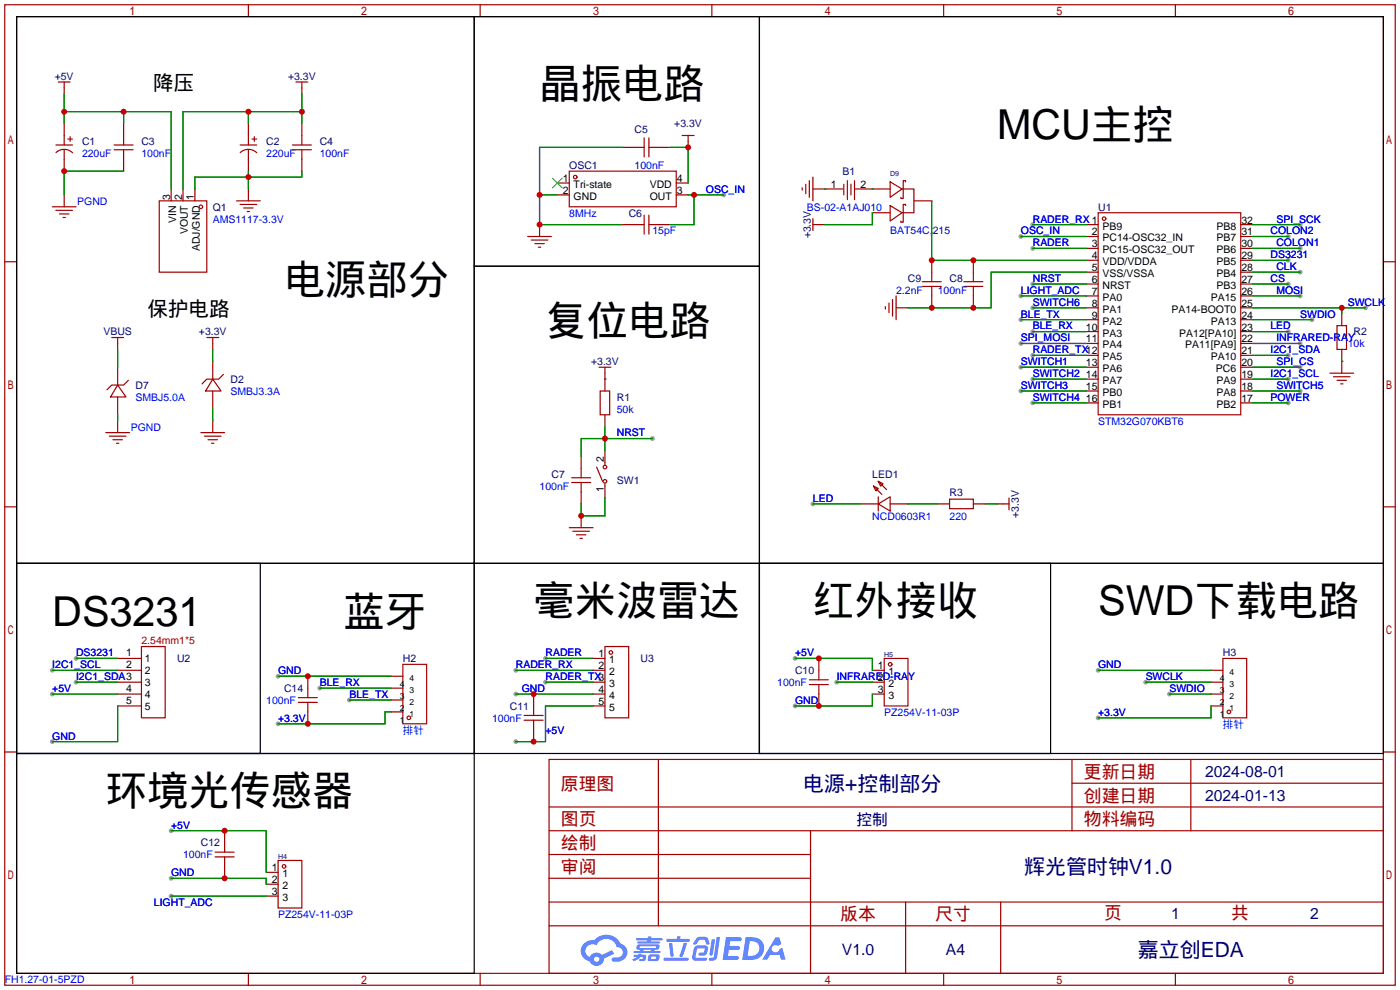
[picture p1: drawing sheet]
<svg xmlns="http://www.w3.org/2000/svg" width="299mm" height="212mm" viewBox="0 0 299 212" stroke-linecap="round" stroke-linejoin="round" font-family="sans-serif">
<g fill="#999">
<circle cx="291.8" cy="65.8" r=".51"/>
<circle cx="280.4" cy="68.3" r=".51"/>
<circle cx="275.3" cy="70.9" r=".51"/>
<circle cx="275.3" cy="75.9" r=".51"/>
<circle cx="275.3" cy="81" r=".51"/>
<circle cx="275.3" cy="86.1" r=".51"/>
<circle cx="277.9" cy="73.4" r=".51"/>
<circle cx="277.9" cy="78.5" r=".51"/>
<circle cx="277.9" cy="83.6" r=".51"/>
<circle cx="277.9" cy="63.2" r=".51"/>
<circle cx="275.3" cy="60.7" r=".51"/>
<circle cx="277.9" cy="58.2" r=".51"/>
<circle cx="275.3" cy="55.6" r=".51"/>
<circle cx="277.9" cy="53.1" r=".51"/>
<circle cx="275.3" cy="50.5" r=".51"/>
<circle cx="277.9" cy="48" r=".51"/>
<circle cx="220.7" cy="86.1" r=".51"/>
<circle cx="220.7" cy="81" r=".51"/>
<circle cx="218.2" cy="83.6" r=".51"/>
<circle cx="218.2" cy="78.5" r=".51"/>
<circle cx="220.7" cy="75.9" r=".51"/>
<circle cx="218.2" cy="73.4" r=".51"/>
<circle cx="220.7" cy="70.9" r=".51"/>
<circle cx="218.2" cy="68.3" r=".51"/>
<circle cx="220.7" cy="48" r=".51"/>
<circle cx="218.2" cy="50.5" r=".51"/>
<circle cx="154.7" cy="41.7" r=".51"/>
<circle cx="139.4" cy="93.7" r=".51"/>
<circle cx="220.7" cy="60.7" r=".51"/>
<circle cx="173.7" cy="107.7" r=".51"/>
<circle cx="16.3" cy="140.7" r=".51"/>
<circle cx="11.2" cy="143.3" r=".51"/>
<circle cx="16.3" cy="145.8" r=".51"/>
<circle cx="11.2" cy="148.3" r=".51"/>
<circle cx="11.2" cy="158.5" r=".51"/>
<circle cx="59.4" cy="144.5" r=".51"/>
<circle cx="68.3" cy="147.1" r=".51"/>
<circle cx="74.7" cy="149.6" r=".51"/>
<circle cx="59.4" cy="154.7" r=".51"/>
<circle cx="116.6" cy="140.7" r=".51"/>
<circle cx="110.2" cy="143.3" r=".51"/>
<circle cx="116.6" cy="145.8" r=".51"/>
<circle cx="110.2" cy="148.3" r=".51"/>
<circle cx="110.2" cy="158.5" r=".51"/>
<circle cx="234.7" cy="143.3" r=".51"/>
<circle cx="244.9" cy="145.8" r=".51"/>
<circle cx="249.9" cy="148.3" r=".51"/>
<circle cx="234.7" cy="153.4" r=".51"/>
<circle cx="220.7" cy="65.8" r=".51"/>
<circle cx="218.2" cy="63.2" r=".51"/>
<circle cx="220.7" cy="53.1" r=".51"/>
<circle cx="178.8" cy="145.8" r=".51"/>
<circle cx="169.9" cy="140.7" r=".51"/>
<circle cx="169.9" cy="150.9" r=".51"/>
<circle cx="36.6" cy="177.5" r=".51"/>
<circle cx="36.6" cy="191.5" r=".51"/>
<circle cx="36.6" cy="187.7" r=".51"/>
</g>
<g fill="none" stroke="#a10000" stroke-width=".25">
<path d="M1 1h297.2v209.6h-297.2zM3.6 3.6h292.1v204.4h-292.1zM53.1 1v2.6M102.6 1v2.6M152.1 1v2.6M201.7 1v2.6M251.2 1v2.6M1 55.9h2.6M295.7 55.9h2.5M1 108.3h2.6M295.7 108.3h2.5M1 160.7h2.6"/>
<path d="M117.3 162.3h178.4v45.7h-178.4zM117.3 177.5h178.4M117.3 172.5h178.4M140.7 162.3v35.6M173.2 177.5v30.5M229.1 162.3v15.2M229.1 167.4h66.6M254.5 162.3v15.2M295.7 160.7h2.5M117.3 182.6h55.9M117.3 197.9h178.4M117.3 192.8h178.4"/>
<path d="M117.3 187.7h55.9M193.5 192.8v15.2M213.9 192.8v15.2M53.1 208v2.6M102.6 208v2.6M152.1 208v2.6M201.7 208v2.6M251.2 208v2.6"/>
</g>
<g fill="#5487ff">
<path d="M155.2 200.3h2.6a.48 .48 0 0 1 .7 .4 .48 .48 0 0 1-.6 .4h-1.8l-.2 1.1h1.9a.43 .43 0 0 1 .4 .4 .43 .43 0 0 1-.5 .4h-1.9l-.2 1.3h1.7a.45 .45 0 0 1 .5 .2 .45 .45 0 0 1-.1 .6h-3.3z"/>
<path d="M165.7 200.3h.9l.4 1.5-.8 .3a.84 .84 0 0 0-1.2 .3 .84 .84 0 0 0 .4 1.1 .84 .84 0 0 0 1.1-.4l.1-.2 .6-.3 .7 2.5h-1l-.2-1h-2.1l-.6 1h-1.1z"/>
<path d="M152.1 200.8h.7l-.5 3.1a.36 .36 0 0 1-.3 .3 .36 .36 0 0 1-.4-.3z"/>
<path d="M153.2 200.2h.7l-.6 4.3a1.13 1.13 0 0 1-1.8 .6l.2-.4h.7l.2-.2z"/>
<path d="M148.9 200.6l.6-.4h1a.77 .77 0 0 1 .9 .5l.3 1-.2 .2h-.5l-.3-.9-.2-.2-1 .1-.7 1-.6-.1-.1-.2z"/>
<path d="M148.4 202.4l.6-.3h1.7a.81 .81 0 0 1 .7 .5 .81 .81 0 0 1-.2 .8 .81 .81 0 0 1-.9 .8h-.7a.32 .32 0 0 1-.3-.3 .32 .32 0 0 1 .4-.3h.7l.2-.9-1.6 .1-.4 1.8 2.2 .1a.32 .32 0 0 1 .3 .4 .32 .32 0 0 1-.4 .2h-2.2l-.5-.3-.1-.5z"/>
<path d="M141.9 204.7h5a.33 .33 0 0 1 .3 .3 .33 .33 0 0 1-.3 .3h-4.9l-.2-.1z"/>
<path d="M146.1 201.5h.8l-.7 2a.98 .98 0 0 1-.7 1.1l-.3-.3z"/>
<path d="M143 201.6h.7l.3 2.5a.34 .34 0 0 1-.3 .4 .34 .34 0 0 1-.4-.3z"/>
<path d="M142.5 200.7h2.1l.3-.6h.6l-.1 .6h1.7a.32 .32 0 0 1 .4 .3 .32 .32 0 0 1-.4 .3h-4.5l-.2-.2z"/>
<path d="M135.5 204.1h.9l.1-.3h.6v.3h.8a.82 .82 0 0 1-.5 1.3h-.8v-.4l.7-.1 .1-.3a.68 .68 0 0 0-1 .4l-1.1 .4-.1-.4 .9-.5h-.7z"/>
<path d="M136 200.5h2.4l.1-.3h.7v.3h2.2l.2 .3-.2 .2h-2.3v.2h1.8l.2 .3-.2 .1h-4.5l-.1-.4h2l.1-.2h-2.3l-.1-.2z"/>
<path d="M159.4 200.3l-.8 4.9h1.7a2.5 2.5 0 0 0 3-2.5 2.5 2.5 0 0 0-3.1-2.4zM160.3 201.1a1.61 1.61 0 0 1 2 1.5 1.61 1.61 0 0 1-1.8 1.7h-.7z"/>
<path d="M136.2 202a.55 .55 0 0 0-.2 .8 .55 .55 0 0 0 .7 .2l.1 .3h-1.3v.3l5.4 .1 .3-.2-.2-.2h-1.2l.2-.3a.7 .7 0 0 0 .8-.3 .7 .7 0 0 0 0-.8l-4.2-.1zM136.8 202.3l3.3-.1 .1 .1-.2 .3h-3.2zM137.5 203h1.7l-.2 .3h-1.4z"/>
<path d="M138.6 204.2a1.05 1.05 0 0 0 0 1.2 2.91 2.91 0 0 0 2.2-.2 .98 .98 0 0 0 0-1.2h-1.6zM139.2 204.5l.9-.1 .1 .4-.2 .2-.8-.1z"/>
<path d="M124.9 201.6a2.23 2.23 0 0 0-.7 2.3 2.23 2.23 0 0 0 1.8 1.6 1.58 1.58 0 0 0 1.8 .9 1.58 1.58 0 0 0 1.3-1.5l2.2-1.1-.5-.7-2.1 1a1.65 1.65 0 0 0-2.7 .4 1.45 1.45 0 0 1-.8-1.9 1.45 1.45 0 0 1 2-.7l.3 .1a2.3 2.3 0 0 1 2.3-1.3 2.3 2.3 0 0 1 2 1.7 1.12 1.12 0 0 1 1.3 1 1.12 1.12 0 0 1-1.1 1.2h-.7a.45 .45 0 0 0-.6 .4 .45 .45 0 0 0 .5 .5 2.21 2.21 0 0 0 2.2-.5 2.21 2.21 0 0 0 .5-2.3 2.13 2.13 0 0 0-1.3-1.1 3.3 3.3 0 0 0-5.6-.7l-1.1 .1zM127 205a.57 .57 0 0 1 1.1 0 .57 .57 0 0 1-1.1 0z"/>
</g>
<path d="M3.6 3.6h97.7v116.8h-97.7zM101.3 3.6h61v53.3h-61zM162.3 3.6h133.4v116.8h-133.4zM101.3 56.9h61v63.5h-61zM3.6 120.4h97.7v40.6h-97.7zM3.6 120.4h52v40.6h-52zM101.3 120.4h61v40.6h-61zM162.3 120.4h133.4v40.6h-133.4zM162.3 120.4h62.2v40.6h-62.2zM3.6 161h97.7v47h-97.7z" fill="none" stroke="#000" stroke-width=".25"/>
<g fill="none" stroke="#a10000" stroke-width=".25">
<path d="M12.4 17.5h2.6M13.7 17.5v2.6M63.2 17.5h2.6M64.5 17.5v2.6M11.9 31h3.6M12 32.6a2.54 2.54 0 0 1 3.5 0M13.7 26.4v4.6M13.7 32v4.6M14.5 29.7h1M15 29.2v1M24.4 31h4M24.4 32h4"/>
<path d="M26.4 26.4v4.6M26.4 32v4.6M51.3 31h3.6M51.3 32.6a2.54 2.54 0 0 1 3.6 0M53.1 26.4v4.6M53.1 32v4.6M53.8 29.7h1.1M54.4 29.2v1M62.5 31h4M62.5 32h4M64.5 26.4v4.6M64.5 32v4.6"/>
<path d="M119.1 39.1h2.6M121.7 36.6h22.8v7.6h-22.8zM133.1 31.5h4.6M137.7 29.5v4M138.7 29.5v4M138.7 31.5h4.6M144.5 39.1h2.6M145.8 29h2.5M147.1 29v2.5M172.2 39.4v2M173 38.6v3.6M173.7 37.8v5.1"/>
<path d="M180.3 39.4v2.3M181.1 38.6v4.1M181.9 39.4v2.3M182.6 38.6v4.1M190.2 38.9l2.6 1.5-2.6 1.8zM193.5 38.9v-.3h-.5v3.8h-.5v-.2M11.2 44.2h5.1M11.9 45h3.6M12.7 45.7h2M13.5 46.5h.5M13.7 41.7v2.5M34 42.9h10.2v15.3h-10.2z"/>
<path d="M36.6 40.4v2.5M39.1 40.4v2.5M41.7 40.4v2.5M50.5 42.9h5.1M51.3 43.7h3.6M52.1 44.4h2M52.8 45.2h.5M53.1 40.4v2.5M112.8 50.5h5.1M113.5 51.3h3.6M114.3 52.1h2M115.1 52.8h.5"/>
<path d="M115.3 48v2.5M119.1 41.7h2.6M133.1 48h4.6M137.7 46v4M138.7 48h4.6M138.7 46v4M144.5 41.7h2.6M171.4 40.1v.5M173.7 48h2.6M173.7 46.7v2.6M173.7 40.4h6.4M182.6 40.4h7.6"/>
<path d="M186.4 45.5h3.8M190.2 43.9l2.6 1.6-2.6 1.7zM192.8 40.4h2.5v5.1h-2.5M193.5 43.9v-.2h-.5v3.8h-.5v-.3M195.3 42.9h3.8M199.1 55.6v4.6M208 55.6v4.6M232.2 48h2.5M232.2 50.5h2.5M232.2 53.1h2.5M232.2 55.6h2.5M232.2 58.2h2.5"/>
<path d="M234.7 45.5h30.5v43.1h-30.5zM265.2 48h2.5M265.2 50.5h2.5M265.2 53.1h2.5M265.2 55.6h2.5M265.2 58.2h2.5M23.9 72.1h2.5M25.1 72.1v2.6M25.1 78.5v3.8M44.2 72.1h2.5M45.5 72.1v2.6M45.5 77.2v3.8"/>
<path d="M128 78.5h2.6M129.3 78.5v5.1M189.2 65.5v.5M190 64.8v2M190.8 64v3.6M191.5 65.8h2.6M191.5 63.2v5.1M197.1 61.2h4.1M197.1 60.2h4.1M199.1 61.2v4.6M206 61.2h4.1M206 60.2h4.1"/>
<path d="M208 61.2v4.6M232.2 60.7h2.5M232.2 63.2h2.5M232.2 65.8h2.5M232.2 68.3h2.5M232.2 70.9h2.5M232.2 73.4h2.5M232.2 75.9h2.5M232.2 78.5h2.5M265.2 60.7h2.5M265.2 63.2h2.5M265.2 65.8h2.5"/>
<path d="M265.2 68.3h2.5M265.2 70.9h2.5M265.2 73.4h2.5M265.2 75.9h2.5M265.2 78.5h2.5M284.2 79.8h5.1M285.8 69.6h2v5.1h-2zM286.8 67.1v2.5M286.8 74.7v5.1M22.6 92.5h5.1M23.4 93.2h3.5M24.1 94h2.1"/>
<path d="M24.9 94.7h.5M25.1 82.3l1.8 2.5h-3.3zM25.1 84.8v3.8M25.1 89.9v2.6M27.4 81.3l-1 1h-2.5l-1 1M42.9 92.5h5.1M43.7 93.2h3.5M44.4 94h2.1M45.2 94.7h.5M45.5 81l1.7 2.6h-3.3zM45.5 83.6v3.8M45.5 89.9v2.6"/>
<path d="M47.8 80l-1.1 1h-2.5l-1 1M124.2 97.5v4.6M127.5 99.8l1.3 3.1M128.3 83.6h2v5h-2zM129.3 88.6v2.6M129.3 96.3v3M232.2 81h2.5M232.2 83.6h2.5M232.2 86.1h2.5M265.2 81h2.5M265.2 83.6h2.5M265.2 86.1h2.5"/>
<path d="M285 80.5h3.5M285.8 81.3h2M286.5 82h.5M121.7 112.8h5M122.2 103.1h4M122.2 102.1h4M122.4 113.5h3.6M123.2 114.3h2M124 115.1h.5M124.2 103.1v4.6M124.2 110.2v2.6M129.3 103.4v3"/>
<path d="M183.9 107.7h3.8M186.7 103.9l1 .5-.5 .5zM186.7 103.9l1.8 1.8M187.7 107.7l2.5-1.5v3zM187.7 102.9l1 .5-.5 .5zM187.7 102.9l1.8 1.7M187.7 106.2v3M190.2 107.7h3.9M200.4 107.7h2.5M202.9 106.7h5.1v2h-5.1zM208 107.7h2.6M213.1 107.7h2.5"/>
<path d="M215.6 106.4v2.6M30.2 138.2h5.1v15.2h-5.1zM129.3 138.2h5.1v15.2h-5.1zM25.1 140.7h5.1M25.1 143.3h5.1M25.1 145.8h5.1M25.1 148.3h5.1M25.1 150.9h5.1M63.8 150.1h4M63.8 149.1h4M65.8 144.5v4.6M65.8 150.1v4.6"/>
<path d="M83.6 152.1h2.5M83.6 149.6h2.5M83.6 147.1h2.5M83.6 144.5h2.5M86.1 142h5.1v12.7h-5.1zM112 153.9h4.1M112 152.9h4.1M114 148.3v4.6M114 153.9v4.6M126.7 140.7h2.6M126.7 143.3h2.6M126.7 145.8h2.6"/>
<path d="M126.7 148.3h2.6M126.7 150.9h2.6M173 146.3h4M173 145.3h4M175 140.7v4.6M175 146.3v4.6M186.4 143.3h2.6M186.4 145.8h2.6M186.4 148.3h2.6M189 140.7h5.1v10.2h-5.1zM258.8 143.3h2.6M258.8 145.8h2.6"/>
<path d="M258.8 148.3h2.6M258.8 150.9h2.6M261.4 140.7h5v12.7h-5zM48 177.5v4.6M46 183.1h4M46 182.1h4M48 183.1v4.6M56.9 186.4h2.5M56.9 189h2.5M56.9 191.5h2.5M59.4 183.9h5.1v10.2h-5.1z"/>
<circle cx="122.9" cy="37.8" r=".38"/>
<circle cx="42.9" cy="44.2" r=".38"/>
<circle cx="236" cy="46.7" r=".38"/>
<circle cx="129.3" cy="99.8" r=".38"/>
<circle cx="129.3" cy="102.9" r=".38"/>
<circle cx="130.6" cy="139.4" r=".38"/>
<circle cx="87.4" cy="153.4" r=".38"/>
<circle cx="190.2" cy="142" r=".38"/>
<circle cx="262.6" cy="152.1" r=".38"/>
<circle cx="60.7" cy="185.2" r=".38"/>
</g>
<g fill="none" stroke="#008700" stroke-width=".25">
<path d="M13.7 20.1v6.3M13.7 23.9h22.9v16.5M26.4 36.6h-12.7v5.1M26.4 23.9v2.5M53.1 23.9v2.5M53.1 36.6v3.8M64.5 36.6v1.2h-22.8v2.6M64.5 20.1v6.3M64.5 23.9h-25.4v16.5M133.1 31.5h-17.8v16.5h17.8M143.3 31.5h3.8v7.6M115.3 41.7h3.8"/>
<path d="M147.1 41.7h7.6M148.3 41.7v6.3h-5M176.3 40.4h.1M186.4 40.4h.1M186.4 45.5v2.5h-10.1M199.1 42.9v12.7h33.1M218.2 50.5h14M220.7 48h11.5M220.7 53.1h11.5M232.2 58.2h-20.4v7.6h-17.7M267.7 48h10.2M267.7 58.2h10.2"/>
<path d="M267.7 55.6h7.6M267.7 53.1h10.2M267.7 50.5h7.6M25.1 74.7v3.8M45.5 74.7v2.5M218.2 68.3h14M218.2 73.4h14M218.2 78.5h14M218.2 63.2h14M220.7 65.8h11.5M220.7 70.9h11.5M220.7 75.9h11.5"/>
<path d="M220.7 60.7h11.5M267.7 65.8h24.1M267.7 68.3h12.7M267.7 70.9h7.6M267.7 75.9h7.6M267.7 73.4h10.2M267.7 78.5h10.2M267.7 63.2h10.2M267.7 60.7h7.6M286.8 77.2h.1M286.8 65.8v1.3M25.1 88.6v1.3"/>
<path d="M45.5 87.4v2.5M129.3 81h.1M129.3 91.2v5.1M139.4 93.7h-15.2v3.8M218.2 83.6h14M220.7 81h11.5M220.7 86.1h11.5M267.7 81h7.6M267.7 86.1h7.6M267.7 83.6h10.2M129.3 106.4v3.8h-5.1v-2.5M173.7 107.7h10.2"/>
<path d="M194.1 107.7h6.3M210.6 107.7h2.5M11.2 143.3h13.9M11.2 148.3h13.9M16.3 140.7h8.8M16.3 145.8h8.8M25.1 150.9v7.6h-13.9M59.4 144.5h24.2M68.3 147.1h15.3M74.7 149.6h8.9M83.6 152.1h-1.3v2.6h-22.9M110.2 143.3h16.5"/>
<path d="M110.2 148.3h16.5M116.6 140.7h10.1M116.6 145.8h10.1M126.7 150.9h-10.1v7.6h-6.4M169.9 140.7h16.5v2.6M178.8 145.8h7.6M186.4 148.3v2.6h-16.5M234.7 143.3h24.1M244.9 145.8h13.9M249.9 148.3h8.9M258.8 150.9v2.5h-24.1M36.6 177.5h20.3v8.9"/>
<path d="M36.6 187.7h20.3v1.3M36.6 191.5h20.3"/>
</g>
<path d="M118.1 38.1l2 2M120.1 38.1l-2 2" fill="none" stroke="#3c3" stroke-width=".25"/>
<g fill="#c00">
<circle cx="53.1" cy="37.8" r=".63"/>
<circle cx="13.7" cy="23.9" r=".63"/>
<circle cx="26.4" cy="23.9" r=".63"/>
<circle cx="64.5" cy="23.9" r=".63"/>
<circle cx="53.1" cy="23.9" r=".63"/>
<circle cx="13.7" cy="36.6" r=".63"/>
<circle cx="115.3" cy="41.7" r=".63"/>
<circle cx="115.3" cy="48" r=".63"/>
<circle cx="286.8" cy="65.8" r=".63"/>
<circle cx="147.1" cy="31.5" r=".63"/>
<circle cx="148.3" cy="41.7" r=".63"/>
<circle cx="208" cy="65.8" r=".63"/>
<circle cx="199.1" cy="65.8" r=".63"/>
<circle cx="124.2" cy="110.2" r=".63"/>
<circle cx="129.3" cy="93.7" r=".63"/>
<circle cx="65.8" cy="144.5" r=".63"/>
<circle cx="65.8" cy="154.7" r=".63"/>
<circle cx="114" cy="148.3" r=".63"/>
<circle cx="114" cy="158.5" r=".63"/>
<circle cx="175" cy="140.7" r=".63"/>
<circle cx="175" cy="150.9" r=".63"/>
<circle cx="48" cy="177.5" r=".63"/>
<circle cx="48" cy="187.7" r=".63"/>
<circle cx="208" cy="55.6" r=".63"/>
<circle cx="199.1" cy="55.6" r=".63"/>
</g>
<g font-size="8.8">
<text x="115.3" y="20.8">晶振电路</text>
<text x="213.1" y="29.7">MCU主控</text>
<text x="60.7" y="62.8">电源部分</text>
<text x="116.6" y="71.6">复位电路</text>
<text x="114" y="131.3">毫米波雷达</text>
<text x="173.7" y="131.3">红外接收</text>
<text x="234.7" y="131.3">SWD下载电路</text>
<text x="11.2" y="133.9">DS3231</text>
<text x="73.4" y="133.9">蓝牙</text>
<text x="22.6" y="172">环境光传感器</text>
</g>
<g font-size="4.5" fill="#000080">
<text x="171.7" y="169">电源+控制部分</text>
<text x="218.9" y="186.8">辉光管时钟V1.0</text>
<text x="243.2" y="204.6">嘉立创EDA</text>
</g>
<g font-size="4.4">
<text x="32.8" y="19.2">降压</text>
<text x="31.5" y="67.4">保护电路</text>
</g>
<g font-size="3.8" fill="#a00000">
<text x="231.6" y="166.2">更新日期</text>
<text x="119.9" y="168.8">原理图</text>
<text x="231.6" y="171.3">创建日期</text>
<text x="119.9" y="176.4">图页</text>
<text x="231.6" y="176.4">物料编码</text>
<text x="119.9" y="181.5">绘制</text>
<text x="119.9" y="186.6">审阅</text>
<text x="179.6" y="196.7">版本</text>
<text x="199.9" y="196.7">尺寸</text>
<text x="236" y="196.5">页</text>
<text x="263.1" y="196.5">共</text>
</g>
<g font-size="3.4" fill="#000080">
<text x="257.6" y="166.1">2024-08-01</text>
<text x="257.6" y="171.2">2024-01-13</text>
<text x="183.1" y="176.2">控制</text>
<text x="250.3" y="196.3">1</text>
<text x="280" y="196.3">2</text>
<text x="179.9" y="204.2">V1.0</text>
<text x="202.2" y="204.2">A4</text>
</g>
<g font-size="2.2" fill="#000080">
<text x="11.7" y="17.1">+5V</text>
<text x="61.6" y="17.1">+3.3V</text>
<text x="135.6" y="28.5">C5</text>
<text x="144.1" y="27.2">+3.3V</text>
<text x="17.5" y="31">C1</text>
<text x="30.2" y="31">C3</text>
<text x="56.9" y="31">C2</text>
<text x="68.3" y="31">C4</text>
<text x="121.7" y="36.1">OSC1</text>
<text x="180.1" y="37.4">B1</text>
<text x="45.5" y="45">Q1</text>
<text x="134.4" y="46.3">C6</text>
<text x="234.7" y="45">U1</text>
<text x="173.3" y="51" transform="rotate(-90 173.3 51)">+3.3V</text>
<text x="194.1" y="60.3">C9</text>
<text x="202.9" y="60.3">C8</text>
<text x="22.1" y="71.7">VBUS</text>
<text x="42.5" y="71.7">+3.3V</text>
<text x="289.3" y="71.7">R2</text>
<text x="29" y="83.1">D7</text>
<text x="49.3" y="81.8">D2</text>
<text x="126.3" y="78">+3.3V</text>
<text x="131.8" y="85.7">R1</text>
<text x="117.9" y="102.2">C7</text>
<text x="131.8" y="103.4">SW1</text>
<text x="186.4" y="102.2">LED1</text>
<text x="202.9" y="106">R3</text>
<text x="217.7" y="110.7" transform="rotate(-90 217.7 110.7)">+3.3V</text>
<text x="37.8" y="141.5">U2</text>
<text x="86.1" y="141.5">H2</text>
<text x="136.9" y="141.5">U3</text>
<text x="261.4" y="140.3">H3</text>
<text x="60.7" y="147.9">C14</text>
<text x="169.9" y="144.1">C10</text>
<text x="109" y="151.7">C11</text>
<text x="42.9" y="180.9">C12</text>
</g>
<g font-size="2.2" fill="#00f">
<text x="17.5" y="33.6">220uF</text>
<text x="30.2" y="33.6">100nF</text>
<text x="56.9" y="33.6">220uF</text>
<text x="68.3" y="33.6">100nF</text>
<text x="135.6" y="36.1">100nF</text>
<text x="150.9" y="41.2">OSC_IN</text>
<text x="16.5" y="43.7">PGND</text>
<text x="45.5" y="47.6">AMS1117-3.3V</text>
<text x="121.7" y="46.3">8MHz</text>
<text x="172.5" y="45">BS-02-A1AJ010</text>
<text x="220.7" y="47.6">RADER_RX 1</text>
<text x="272.8" y="47.6">SPI_SCK</text>
<text x="139.4" y="50.1">15pF</text>
<text x="190.2" y="50.1">BAT54C,215</text>
<text x="218.2" y="50.1">OSC_IN</text>
<text x="220.7" y="52.6">RADER</text>
<text x="271.5" y="50.1">COLON2</text>
<text x="272.8" y="52.6">COLON1</text>
<text x="271.5" y="55.2">DS3231</text>
<text x="272.8" y="57.7">CLK</text>
<text x="191.5" y="62.8">2.2nF</text>
<text x="200.4" y="62.8">100nF</text>
<text x="218.2" y="62.8">LIGHT_ADC</text>
<text x="220.7" y="60.3">NRST</text>
<text x="220.7" y="65.3">SWITCH6</text>
<text x="271.5" y="60.3">CS</text>
<text x="272.8" y="62.8">MOSI</text>
<text x="288" y="65.3">SWCLK</text>
<text x="218.2" y="67.9">BLE_TX</text>
<text x="220.7" y="70.4">BLE_RX</text>
<text x="271.5" y="70.4">LED</text>
<text x="277.9" y="67.9">SWDIO</text>
<text x="218.2" y="73">SPI_MOSI</text>
<text x="220.7" y="75.5">RADER_TX12</text>
<text x="271.5" y="75.5">I2C1_SDA</text>
<text x="272.8" y="73">INFRARED-RAY</text>
<text x="288" y="74.2">10k</text>
<text x="218.2" y="83.1">SWITCH3</text>
<text x="218.2" y="78">SWITCH1</text>
<text x="220.7" y="80.6">SWITCH2</text>
<text x="271.5" y="80.6">I2C1_SCL</text>
<text x="272.8" y="78">SPI_CS</text>
<text x="272.8" y="83.1">SWITCH5</text>
<text x="29" y="85.7">SMBJ5.0A</text>
<text x="49.3" y="84.4">SMBJ3.3A</text>
<text x="131.8" y="88.2">50k</text>
<text x="220.7" y="85.7">SWITCH4</text>
<text x="271.5" y="85.7">POWER</text>
<text x="27.9" y="92">PGND</text>
<text x="131.8" y="93.3">NRST</text>
<text x="234.7" y="90.7">STM32G070KBT6</text>
<text x="115.3" y="104.7">100nF</text>
<text x="173.7" y="107.2">LED</text>
<text x="186.4" y="111.1">NCD0603R1</text>
<text x="202.9" y="111.1">220</text>
<text x="11.2" y="142.8">I2C1_SCL</text>
<text x="16.3" y="140.3">DS3231</text>
<text x="110.2" y="142.8">RADER_RX</text>
<text x="116.6" y="140.3">RADER</text>
<text x="169.9" y="140.3">+5V</text>
<text x="234.7" y="142.8">GND</text>
<text x="11.2" y="147.9">+5V</text>
<text x="16.3" y="145.3">I2C1_SDA3</text>
<text x="59.4" y="144.1">GND</text>
<text x="68.3" y="146.6">BLE_RX</text>
<text x="74.7" y="149.2">BLE_TX</text>
<text x="111.5" y="147.9">GND</text>
<text x="116.6" y="145.3">RADER_TX3</text>
<text x="166.1" y="146.6">100nF</text>
<text x="178.8" y="145.3">INFRARED-RAY</text>
<text x="244.9" y="145.3">SWCLK</text>
<text x="249.9" y="147.9">SWDIO</text>
<text x="56.9" y="150.4">100nF</text>
<text x="59.4" y="154.2">+3.3V</text>
<text x="105.2" y="154.2">100nF</text>
<text x="169.9" y="150.4">GND</text>
<text x="189" y="153">PZ254V-11-03P</text>
<text x="234.7" y="153">+3.3V</text>
<text x="261.4" y="155.5">排针</text>
<text x="11.2" y="158">GND</text>
<text x="86.1" y="156.8">排针</text>
<text x="116.6" y="156.8">+5V</text>
<text x="36.6" y="177.1">+5V</text>
<text x="39.1" y="183.4">100nF</text>
<text x="36.6" y="187.3">GND</text>
<text x="32.9" y="193.6">LIGHT_ADC</text>
<text x="59.4" y="196.1">PZ254V-11-03P</text>
<text x="1" y="210.1">FH1.27-01-5PZD</text>
</g>
<g font-size="2.2">
<text x="120.3" y="38.9">1</text>
<text x="120.3" y="41.4">2</text>
<text x="122.6" y="40.2">Tri-state</text>
<text x="138.9" y="40.2">VDD</text>
<text x="144.7" y="41.4">3</text>
<text x="144.7" y="38.9">4</text>
<text x="177.6" y="40.2">1</text>
<text x="183.9" y="40.2">2</text>
<text x="36.4" y="42.8" transform="rotate(-90 36.4 42.8)">3</text>
<text x="37.6" y="47.6" transform="rotate(-90 37.6 47.6)">VIN</text>
<text x="38.9" y="42.8" transform="rotate(-90 38.9 42.8)">2</text>
<text x="41.4" y="42.8" transform="rotate(-90 41.4 42.8)">1</text>
<text x="122.6" y="42.7">GND</text>
<text x="138.9" y="42.7">OUT</text>
<text x="265.3" y="47.8">32</text>
<text x="40.2" y="50.1" transform="rotate(-90 40.2 50.1)">VOUT</text>
<text x="42.7" y="53.7" transform="rotate(-90 42.7 53.7)">ADJ/GND</text>
<text x="233.3" y="50.3">2</text>
<text x="233.3" y="52.9">3</text>
<text x="235.6" y="49.1">PB9</text>
<text x="235.6" y="51.6">PC14-OSC32_IN</text>
<text x="260" y="51.6">PB7</text>
<text x="260" y="49.1">PB8</text>
<text x="265.3" y="52.9">30</text>
<text x="265.3" y="50.3">31</text>
<text x="233.3" y="55.4">4</text>
<text x="233.3" y="58">5</text>
<text x="235.6" y="54.1">PC15-OSC32_OUT</text>
<text x="235.6" y="56.7">VDD/VDDA</text>
<text x="235.6" y="59.2">VSS/VSSA</text>
<text x="260" y="59.2">PB4</text>
<text x="260" y="56.7">PB5</text>
<text x="260" y="54.1">PB6</text>
<text x="265.3" y="58">28</text>
<text x="265.3" y="55.4">29</text>
<text x="233.3" y="60.5">6</text>
<text x="233.3" y="63">7</text>
<text x="233.3" y="65.6">8</text>
<text x="235.6" y="61.8">NRST</text>
<text x="235.6" y="64.3">PA0</text>
<text x="258.8" y="64.3">PA15</text>
<text x="260" y="61.8">PB3</text>
<text x="265.3" y="65.6">25</text>
<text x="265.3" y="63">26</text>
<text x="265.3" y="60.5">27</text>
<text x="232.1" y="70.7">10</text>
<text x="233.3" y="68.1">9</text>
<text x="235.6" y="66.8">PA1</text>
<text x="235.6" y="69.4">PA2</text>
<text x="235.6" y="71.9">PA3</text>
<text x="250.4" y="66.8">PA14-BOOT0</text>
<text x="252" y="71.9">PA12[PA10]</text>
<text x="258.8" y="69.4">PA13</text>
<text x="265.3" y="70.7">23</text>
<text x="265.3" y="68.1">24</text>
<text x="232.1" y="73.2">11</text>
<text x="235.6" y="74.5">PA4</text>
<text x="235.6" y="77">PA5</text>
<text x="253.3" y="74.5">PA11[PA9]</text>
<text x="258.8" y="77">PA10</text>
<text x="265.3" y="75.7">21</text>
<text x="265.3" y="73.2">22</text>
<text x="232.1" y="78.3">13</text>
<text x="232.1" y="80.8">14</text>
<text x="232.1" y="83.4">15</text>
<text x="235.6" y="79.5">PA6</text>
<text x="235.6" y="82.1">PA7</text>
<text x="259.9" y="79.5">PC6</text>
<text x="260" y="82.1">PA9</text>
<text x="265.3" y="83.4">18</text>
<text x="265.3" y="80.8">19</text>
<text x="265.3" y="78.3">20</text>
<text x="232.1" y="85.9">16</text>
<text x="235.6" y="84.6">PB0</text>
<text x="235.6" y="87.2">PB1</text>
<text x="260" y="87.2">PB2</text>
<text x="260" y="84.6">PA8</text>
<text x="265.3" y="85.9">17</text>
<text x="129.1" y="98.8" transform="rotate(-90 129.1 98.8)">2</text>
<text x="129.1" y="105.1" transform="rotate(-90 129.1 105.1)">1</text>
<text x="26.9" y="140.3">1</text>
<text x="26.9" y="142.8">2</text>
<text x="31" y="141.5">1</text>
<text x="127.9" y="140.5">1</text>
<text x="127.9" y="143">2</text>
<text x="130.2" y="141.8">1</text>
<text x="187.6" y="143">1</text>
<text x="26.9" y="147.9">4</text>
<text x="31" y="144.1">2</text>
<text x="31" y="146.6">3</text>
<text x="31" y="149.2">4</text>
<text x="127.9" y="148.1">4</text>
<text x="130.2" y="144.3">2</text>
<text x="130.2" y="146.9">3</text>
<text x="130.2" y="149.4">4</text>
<text x="187.6" y="145.6">2</text>
<text x="187.6" y="148.1">3</text>
<text x="189.9" y="144.3">1</text>
<text x="189.9" y="146.9">2</text>
<text x="189.9" y="149.4">3</text>
<text x="26.9" y="150.4">5</text>
<text x="31" y="151.7">5</text>
<text x="127.9" y="150.7">5</text>
<text x="130.2" y="151.9">5</text>
<text x="58.1" y="186.2">1</text>
<text x="58.1" y="188.8">2</text>
<text x="58.1" y="191.3">3</text>
<text x="60.4" y="187.5">1</text>
<text x="60.4" y="190">2</text>
<text x="60.4" y="192.6">3</text>
</g>
<text font-size="2.2" fill="#a00000" x="30.2" y="137.7">2.54mm1*5</text>
<g font-size="1.8">
<text x="85.5" y="149.4">3</text>
<text x="85.5" y="146.8">4</text>
<text x="87.5" y="148.1">3</text>
<text x="87.5" y="145.6">4</text>
<text x="260.7" y="148.1">3</text>
<text x="260.7" y="145.6">4</text>
<text x="262.8" y="149.4">2</text>
<text x="262.8" y="146.8">3</text>
<text x="262.8" y="144.3">4</text>
<text x="85.5" y="154.5">1</text>
<text x="85.5" y="151.9">2</text>
<text x="87.5" y="153.2">1</text>
<text x="87.5" y="150.6">2</text>
<text x="260.7" y="153.2">1</text>
<text x="260.7" y="150.6">2</text>
<text x="262.8" y="151.9">1</text>
</g>
<g font-size="1.5" fill="#000080">
<text x="190.2" y="37.5">D9</text>
<text x="189" y="140.4">H5</text>
<text x="59.4" y="183.6">H4</text>
</g>
</svg>
